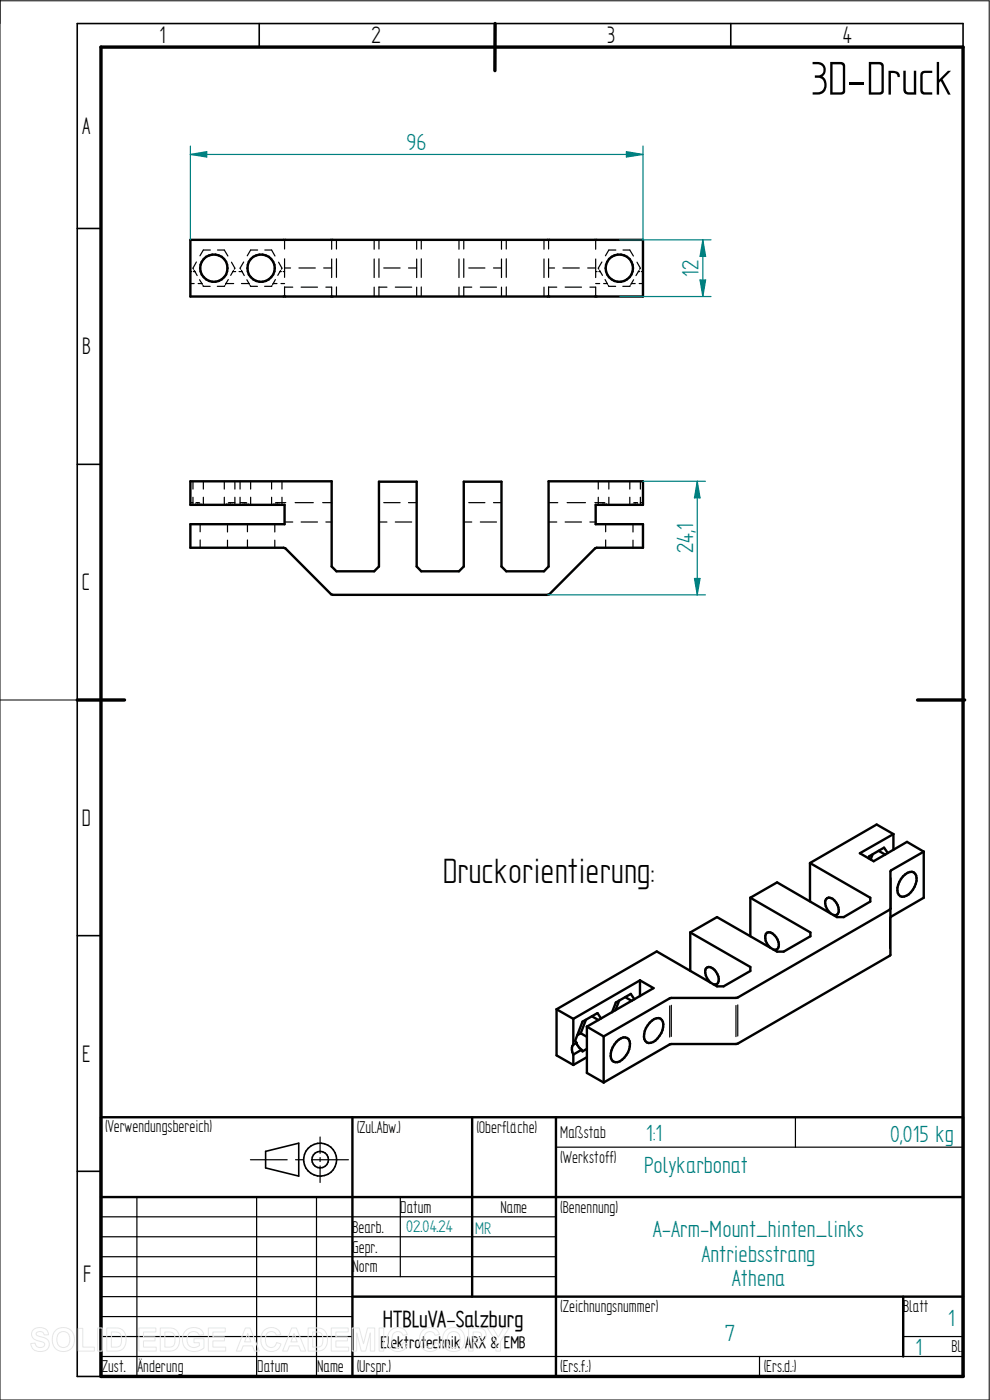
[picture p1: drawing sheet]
<svg xmlns="http://www.w3.org/2000/svg" width="210mm" height="297mm" viewBox="0 0 210 297" stroke-linecap="round" stroke-linejoin="round" font-family="sans-serif">
<path d="M0 0v297h209.8v-296.8h-209.8M0 148.5h16.4" fill="none" stroke="#000" stroke-width=".21"/>
<g fill="none" stroke="#000" stroke-width=".34">
<path d="M55 5v5M105 5v5M155 5v5M204.3 10v-5h-187.9v287h5M16.4 48.5h5M16.4 98.5h5M16.4 148.5h5M16.4 198.5h5M16.4 248.5h5M56.3 244.3l7.1-1.8v7l-7.1-1.7z"/>
<circle cx="67.9" cy="246" r="3.5"/>
<circle cx="67.9" cy="246" r="1.76"/>
</g>
<path d="M21.4 10h182.9v282h-182.9zM105 5v10M16.4 148.5h10M194.6 148.5h10" fill="none" stroke="#000" stroke-width=".72"/>
<g fill="none" stroke="#000" stroke-width=".51">
<path d="M40.4 50.9h96v12h-96zM40.4 102.1h30v18.1l1 1h8l1-1v-18h8v18l1 1h8l1-1v-18h8v18l1 1h8l1-1v-18.1h20v5h-10v4.1h10v5h-9.8l-.4 .1-9.7 9.8-.3 .1h-45.6l-.4-.1-9.7-9.8-.3-.1h-19.8v-5h20v-4.1h-20zM189.5 177l-7.1 4 2.9 1.7 7.1-4.1 3.6 2.1M189.5 177l-3.5-2.1-14.2 8.2M189.5 177v3.3M146.4 197.8l12.8 7.3v.9l-5.7 3.3h-1.4l-12.8-7.5-21.2 12.3M146.4 197.8v8.2M159.2 190.5v8.1M159.2 190.5l12.7 7.3v.8l-5.7 3.3h-1.4l-12.7-7.3-5.7 3.2M171.8 183.1l12.8 7.4v.8l-5.6 3.3h-1.5l-12.7-7.4-5.6 3.3M171.8 183.1v8.1M176.2 193.8a2.69 2.69 0 0 1-1-3 1.04 1.04 0 0 1 1.8 .2 2.67 2.67 0 0 1 .8 2.8l-.6 .4-.4-.1"/>
<path d="M185.1 181.2l-.4 1.1M186.4 180.5l1.4 .8M188.3 181l-.8-1.2-3.1 1.9-.2 .4M188.9 192.8l-32.4 18.8-14.4 .2-14 8.1M191.6 185.9a2.16 2.16 0 0 1 2.2-.8 2.41 2.41 0 0 1 .2 3 2.78 2.78 0 0 1-3 2 2.41 2.41 0 0 1-.2-3zM196 180.7l-7 4-.1 .2v17.7l-.2 .2-32.2 18.6-14.4 .2-14 8.1M196 180.7v9.8l-7.1 4.1M118.1 214.1v9.8l3.5 2M118.1 214.1l3.5 2.1M121.6 216.2v5.4M123.2 219.2l1.3 .8M123.2 219.2l-.7 .4"/>
<path d="M124.3 216.4l-1.1 2.8M124.5 217.8v9.8l3.6 2.1M124.5 217.8l3.6 2.1M125.6 215.6l1.4 .8M127.5 216.1l-.8-1.2-3.1 1.8-1.6 4.1 .3 .4M128.1 219.9v9.8M131.4 212.3l-.8 2M132.6 211.5l1.4 .8M134.6 212l-.8-1.1-3.2 1.8-.8 2.1M135.8 208l2.8 1.6-14.1 8.2M135.8 208l-14.2 8.2M135.8 208v3.3"/>
<path d="M137.8 217a2.09 2.09 0 0 1 2.3-.9 2.41 2.41 0 0 1 .2 3.1 2.87 2.87 0 0 1-3.1 1.9 2.41 2.41 0 0 1-.2-3zM150.7 208.4a2.9 2.9 0 0 1-1-2.9 1.36 1.36 0 0 1 2.2 .7 1.95 1.95 0 0 1 .2 2.6h-.8M163.4 201.1a2.65 2.65 0 0 1-.9-3 1.08 1.08 0 0 1 1.8 .3 2.26 2.26 0 0 1 .5 3l-.7 .1M21.4 237h182.9v55h-182.9zM74.8 237v55M100.2 237v38.1M117.9 237v55M121.6 223.7v2.2M121.6 221.6a1.83 1.83 0 0 0 0 2.1M122.3 221.2l-.7 .4M122.3 221.2l.3 .8 .8 .7M123.4 222.7l-1.8 1"/>
<path d="M124.5 224.3l-2.9 1.6M124.5 222.5l-.9 .6-.2-.4M130.8 221a2.16 2.16 0 0 1 2.3-.8 2.41 2.41 0 0 1 .1 3.1 3.3 3.3 0 0 1-2.7 2 1.36 1.36 0 0 1-.9-1.9 4.6 4.6 0 0 1 1.2-2.4zM21.4 254h182.9M74.8 275.1h129.5M191.6 275.1v12.7"/>
<circle cx="45.4" cy="56.9" r="2.9"/>
<circle cx="55.4" cy="56.9" r="2.91"/>
<circle cx="131.4" cy="56.9" r="2.91"/>
</g>
<g fill="none" stroke="#000" stroke-width=".25">
<path d="M40.4 57.6h.2M41 57.6h.4M41.2 57.4l.2 .2M41.4 57.6l.4 .9M41.7 55.6l-.8 1.3 .2 .2M42.3 59.4l.5 .8M44.6 53h-1.5l-.7 1.3M46.1 53h1.5l.7 1.3M48.4 59.3l-.5 .9M49.1 55.6l.7 1.3-.1 .2M49.4 57.6h.6M49.4 57.6l-.5 .8"/>
<path d="M49.5 57.4l-.1 .2M50.7 57.6h.7M51.2 57.4l.2 .2M51.4 57.6l.4 .9M51.7 55.6l-.8 1.3 .2 .2M52.4 59.4l.4 .8M54.7 53h-1.5l-.7 1.3M56.2 53h1.4l.7 1.3M58.4 59.3l-.4 .9M59.1 55.6l.7 1.3-.1 .2M59.4 57.6l-.5 .8M59.4 57.6h.3"/>
<path d="M59.5 57.4l-.1 .2M60.1 57.6h.3M60.4 50.9v1.9M60.4 54.9v3.9M60.4 56.9h1.2M63.4 56.9h3.5M68.7 56.9h1.7M70.4 50.9v2M70.4 54.9v4M71.4 50.9v1.9M71.4 54.9v3.9M79.4 50.9v2"/>
<path d="M79.4 54.9v4M80.4 50.9v1.9M80.4 54.9v3.9M81.4 56.9h3.5M86.7 56.9h1.7M88.4 50.9v2M88.4 54.9v4M89.4 50.9v1.9M89.4 54.9v3.9M97.4 50.9v2M97.4 54.9v4M98.4 50.9v1.9"/>
<path d="M98.4 54.9v3.9M99.4 56.9h3.5M104.7 56.9h1.7M106.4 50.9v2M106.4 54.9v4M107.4 50.9v1.9M107.4 54.9v3.9M115.4 50.9v2M115.4 54.9v4M116.4 50.9v1.9M116.4 54.9v3.9M116.4 56.9h1.2"/>
<path d="M119.4 56.9h3.5M124.7 56.9h1.7M126.4 50.9v2M126.4 54.9v4M126.4 57.6h.3M127 57.6h.3M127.2 57.4l.1 .2M127.3 57.6l.5 .8M127.7 55.6l-.8 1.3 .1 .2M128.4 59.3l.4 .9M130.6 53h-1.4l-.8 1.3M132.2 53h1.4l.8 1.3"/>
<path d="M134.4 59.4l-.5 .8M135.1 55.6l.7 1.3-.1 .2M135.4 57.6h.3M135.6 57.4l-.7 1.1M136.1 57.6h.3M40.4 60.2h.8M42 60.2h.8M42.8 60.2l.1 .1M43.1 60.5v.2h1.5M47.7 60.6l-.1 .1h-1.5M47.9 60.2l-.1 .2M47.9 60.2h1.7"/>
<path d="M51.2 60.2h1.6M52.8 60.2l.1 .1M53 60.5l.2 .2h1.4M57.7 60.6l-.1 .1h-1.5M58 60.2l-.2 .2M58 60.2h.8M59.6 60.2h.8M60.4 60.9v2M60.4 60.9h1.7M63.9 60.9h3.5M69.1 60.9h1.3v2M71.4 60.9v2"/>
<path d="M79.4 60.9v2M80.4 60.9v2M80.4 60.9h1.7M83.9 60.9h3.4M88.4 60.9v2M89.4 60.9v2M97.4 60.9v2M98.4 60.9v2M98.4 60.9h1.7M101.9 60.9h3.4M106.4 60.9v2M107.4 60.9v2"/>
<path d="M115.4 60.9v2M116.4 60.9v2M116.4 60.9h1.7M119.9 60.9h3.5M125.1 60.9h1.3v2M126.4 60.2h.8M128.1 60.2h.7M128.8 60.2l.1 .1M129 60.5l.2 .2h1.4M133.7 60.6l-.1 .1h-1.5M133.9 60.2l-.1 .2M133.9 60.2h.8"/>
<path d="M135.6 60.2h.8M40.4 106.6h.5M40.9 102.1v1.7M40.9 105.5v1.6M41.5 106.9l-.1 .2M41.6 106.6h.5M41.8 106.7h.6M42.5 111.2v1.6M42.5 114.6v1.6M42.6 106.9l.2 .2M43.1 102.1v1.7M43.1 105.5v1.6"/>
<path d="M47.6 102.1v1.7M47.6 105.5v1.6M48.1 106.9l-.2 .2M48.3 111.2v1.7M48.3 114.6v1.6M48.4 106.7h.5M48.7 106.6h1.1M49.2 106.9l.2 .2M49.8 102.1v1.7M49.8 105.5v1.6M50.9 102.1v1.7M50.9 105.5v1.6"/>
<path d="M51 106.6h1.1M51.6 106.9l-.2 .2M51.8 106.7h.6M52.5 111.2v1.6M52.5 114.6v1.6M52.7 106.9l.1 .2M53.2 102.1v1.7M53.2 105.5v1.6M57.6 102.1v1.7M57.6 105.5v1.6M58.1 106.9l-.1 .2M58.3 111.2v1.7"/>
<path d="M58.3 114.6v1.6M58.4 106.7h.6M58.7 106.6h1.9M59.2 106.9l.2 .2M59.8 102.1v1.7M59.8 105.5v1.6M60.4 110.7h1.7M62.6 106.6h3.9M63.9 110.7h3.5M68.5 106.6h1.9M69.1 110.7h1.3M80.4 110.7h1.7"/>
<path d="M81.4 106.6h3.5M83.9 110.7h3.4M86.7 106.6h1.7M98.4 110.7h1.7M99.4 106.6h3.5M101.9 110.7h3.4M104.7 106.6h1.7M116.4 106.6h1.9M116.4 110.7h1.7M119.9 110.7h3.5M120.3 106.6h3.9M125.1 110.7h1.3"/>
<path d="M126.2 106.6h1.9M126.9 102.1v1.7M126.9 105.5v1.6M127.5 106.9l-.2 .2M127.8 106.7h.6M128.5 111.2v1.6M128.5 114.6v1.6M128.6 106.9l.2 .2M129.2 102.1v1.7M129.2 105.5v1.6M133.6 102.1v1.7M133.6 105.5v1.6"/>
<path d="M134.1 106.9l-.2 .2M134.3 111.2v1.7M134.3 114.6v1.6M134.4 106.7h.5M134.7 106.6h.6M135.2 106.9l.2 .2M135.8 102.1v1.7M135.8 105.5v1.6M135.8 106.6h.6M188.7 194.6v6.6M189 186.3v6.5M142.1 213.4v6.6"/>
<path d="M142.4 213.3v6.6M156.1 213.3v6.6M156.5 213.2v6.6M168.7 237v6.4M21.4 258.1h96.5M29 254v38M53.1 246h7.8M54.4 254v38M62.7 246h1.7M66.2 246h7.7M67.1 254v38M67.9 241.2v3.5"/>
<path d="M67.9 245.6v.8M67.9 247.4v3.5M84.9 254v16.8M117.9 243.4h86.4M21.4 270.8h96.5M21.4 266.6h96.5M21.4 262.4h96.5M21.4 275.1h53.4M21.4 279.3h53.4M21.4 287.8h182.9M21.4 283.5h53.4M161.1 287.8v4.2"/>
<path d="M191.6 283.5h12.7"/>
</g>
<path d="M40.4 31v19.9M40.4 32.8l3.5-.6v1.1zM136.4 31v19.9" fill="none" stroke="#008080" stroke-width=".25"/>
<path d="M40.4 32.8l3.5-.6v1.1z" fill="#008080"/>
<path d="M132.9 32.2l3.5 .6-3.5 .5z" fill="none" stroke="#008080" stroke-width=".25"/>
<path d="M132.9 32.2l3.5 .6-3.5 .5z" fill="#008080"/>
<path d="M40.4 32.8h96M131.5 50.9h19.3M149.1 50.9l.6 3.5h-1.2zM131.5 62.9h19.3" fill="none" stroke="#008080" stroke-width=".25"/>
<path d="M149.1 50.9l.6 3.5h-1.2z" fill="#008080"/>
<path d="M148.5 59.4h1.2l-.6 3.5z" fill="none" stroke="#008080" stroke-width=".25"/>
<path d="M148.5 59.4h1.2l-.6 3.5z" fill="#008080"/>
<path d="M149.1 50.9v12M136.4 102.1h13.2M147.9 102.1l.6 3.5h-1.2zM116.2 126.2h33.4" fill="none" stroke="#008080" stroke-width=".25"/>
<path d="M147.9 102.1l.6 3.5h-1.2z" fill="#008080"/>
<path d="M147.3 122.7h1.2l-.6 3.5z" fill="none" stroke="#008080" stroke-width=".25"/>
<path d="M147.3 122.7h1.2l-.6 3.5z" fill="#008080"/>
<path d="M147.9 102.1v24.1" fill="none" stroke="#008080" stroke-width=".25"/>
<g fill="none" stroke="#e6e6e6" stroke-width=".21">
<path d="M7.1 282.1a2.02 2.02 0 0 1 3.1 .7l.1 .4h-.9a.9 .9 0 0 0-.8-.7 .9 .9 0 0 0-.9 .5l.1 .3 .5 .2a2.15 2.15 0 0 1 2.1 1.4 1.72 1.72 0 0 1-2.3 1.8l-.7-.2-.7-.7-.2-.8 1-.1a1.06 1.06 0 0 0 .9 1 1.06 1.06 0 0 0 1.1-.7 1.66 1.66 0 0 0-1.6-.8 1.37 1.37 0 0 1-.8-2.3zM11.8 282.3a2.46 2.46 0 0 1 3.1-.2 2.46 2.46 0 0 1 .8 3 2.4 2.4 0 0 1-3.1 1.5 2.4 2.4 0 0 1-1.5-3.1l.2-.5zM12.4 282.9a1.39 1.39 0 0 1 1.7-.3 1.39 1.39 0 0 1 .7 1.6 1.41 1.41 0 0 1-1.4 1.7 1.41 1.41 0 0 1-1.3-1.7l.1-.8zM16.6 281.8h1v4h2.4v.8h-3.4zM20.7 281.7h1v4.9h-1zM22.6 281.7h1.9a2.2 2.2 0 0 1 2.2 2.8 2.02 2.02 0 0 1-2.2 2.1h-1.9zM23.6 282.6a1.8 1.8 0 0 1 2 .5 2.09 2.09 0 0 1-.4 2.6l-1.6 .1zM29.5 281.7h3.6v.9h-2.7v1h2.5v.9h-2.5v1.3h2.7v.8h-3.6zM34 281.7h1.8a2.2 2.2 0 0 1 2.3 2.8 2.02 2.02 0 0 1-2.2 2.1h-1.9zM35 282.6a1.8 1.8 0 0 1 1.9 .5 2.09 2.09 0 0 1-.4 2.6l-1.5 .1zM39.4 282.3a2.33 2.33 0 0 1 3.8 .8l-1 .2a1.37 1.37 0 0 0-1.6-.7 1.37 1.37 0 0 0-.9 1.5 1.56 1.56 0 0 0 .8 1.6 1.56 1.56 0 0 0 1.8-.2v-.6h-1.2v-.9h2.2v2a2.65 2.65 0 0 1-3.1 .5 2.65 2.65 0 0 1-1.5-2.7l.3-1zM44.2 281.7h3.6v.9h-2.6v1h2.4v.9h-2.4v1.3h2.7v.8h-3.7z"/>
<path d="M52 281.7h1.1l1.9 4.9h-1l-.4-1.1h-2l-.4 1.1h-1.1zM52.6 282.9l.6 1.8h-1.3zM56 282.3a2.12 2.12 0 0 1 3.6 .8l-1 .2a1.24 1.24 0 0 0-1.6-.7 1.24 1.24 0 0 0-.7 1.6 1.28 1.28 0 0 0 .4 1.4 1.28 1.28 0 0 0 1.6 0l.4-.8 .9 .3a2.19 2.19 0 0 1-2.5 1.6 2.19 2.19 0 0 1-1.8-2.5l.1-.9zM61.9 281.7h1l2 4.9h-1.1l-.4-1.1h-2l-.4 1.1h-1.1zM62.4 282.9l.7 1.8h-1.4zM65.4 281.7h1.8a2.2 2.2 0 0 1 2.3 2.8 2.02 2.02 0 0 1-2.3 2.1h-1.8zM66.3 282.6a1.8 1.8 0 0 1 2 .5 2.09 2.09 0 0 1-.4 2.6l-1.6 .1zM70.3 281.7h3.6v.9h-2.7v1h2.5v.9h-2.5v1.3h2.8v.8h-3.7zM74.7 281.7h1.5l.9 3.4 .9-3.4h1.5v4.9h-.9l-.1-3.8-.9 3.8h-1l-.9-3.8-.1 3.8h-.9zM80.4 281.7h1v4.9h-1zM82.8 282.3a2.12 2.12 0 0 1 3.6 .8l-.9 .2a1.24 1.24 0 0 0-1.6-.7 1.24 1.24 0 0 0-.8 1.6 1.28 1.28 0 0 0 .5 1.4 1.28 1.28 0 0 0 1.5 0l.4-.8 .9 .3a2.19 2.19 0 0 1-2.5 1.6 2.19 2.19 0 0 1-1.7-2.5l.1-.9zM89.6 282.3a2.12 2.12 0 0 1 3.6 .8l-.9 .2a1.24 1.24 0 0 0-1.6-.7 1.24 1.24 0 0 0-.7 1.6 1.28 1.28 0 0 0 .4 1.4 1.28 1.28 0 0 0 1.5 0l.4-.8 1 .3a2.19 2.19 0 0 1-2.6 1.6 2.19 2.19 0 0 1-1.7-2.5l.1-.9z"/>
<path d="M94.6 282.3a2.46 2.46 0 0 1 3.1-.2 2.46 2.46 0 0 1 .8 3 2.4 2.4 0 0 1-3.1 1.5 2.4 2.4 0 0 1-1.4-3.1l.1-.5zM95.2 282.9a1.39 1.39 0 0 1 1.7-.3 1.39 1.39 0 0 1 .7 1.6 1.41 1.41 0 0 1-1.3 1.7 1.41 1.41 0 0 1-1.4-1.7l.1-.8zM99.4 281.7h1.6a1.61 1.61 0 0 1 2.1 1.5 1.62 1.62 0 0 1-2.1 1.6h-.6v1.8h-1zM100.4 282.6a1.62 1.62 0 0 1 1.7 .3 .7 .7 0 0 1-.1 .8 .7 .7 0 0 1-.7 .2h-.9zM103.4 281.7h1.1l1.2 2 1.1-2h1.2l-1.8 2.9v2h-1v-2z"/>
</g>
<text font-size="11.3" x="172" y="20.1">3D-Druck</text>
<text font-size="8.4" x="93.9" y="187.3">Druckorientierung:</text>
<g font-size="5.7">
<text x="33.8" y="9.2">1</text>
<text x="78.8" y="9.2">2</text>
<text x="128.8" y="9.2">3</text>
<text x="178.8" y="9.2">4</text>
<text x="17.4" y="28.4">A</text>
<text x="17.4" y="75.2">B</text>
<text x="17.4" y="125.2">C</text>
<text x="17.4" y="175.2">D</text>
<text x="17.4" y="225.2">E</text>
<text x="17.6" y="271.9">F</text>
</g>
<g font-size="5.6" fill="#008080">
<text x="86.2" y="31.9">96</text>
<text x="148.2" y="58.7" transform="rotate(-90 148.2 58.7)">12</text>
<text x="147" y="117.3" transform="rotate(-90 147 117.3)">24,1</text>
<text x="137.1" y="242">1:1</text>
<text x="188.8" y="242.2">0,015 kg</text>
<text x="136.7" y="248.8">Polykarbonat</text>
<text x="138.5" y="262.4">A-Arm-Mount_hinten_links</text>
<text x="148.8" y="267.6">Antriebsstrang</text>
<text x="155.3" y="272.9">Athena</text>
<text x="201.2" y="281.3">1</text>
<text x="153.8" y="284.6">7</text>
<text x="194.2" y="287.4">1</text>
</g>
<text font-size="5.5" x="81.2" y="281.5">HTBLuVA-Salzburg</text>
<g font-size="4.1">
<text x="22.3" y="240.2">(Verwendungsbereich)</text>
<text x="75.7" y="240.4">(Zul.Abw.)</text>
<text x="101.1" y="240.4">(Oberfläche)</text>
<text x="118.8" y="241.4">Maßstab</text>
<text x="118.8" y="246.7">(Werkstoff)</text>
<text x="84.9" y="257.3">Datum</text>
<text x="106.2" y="257.3">Name</text>
<text x="118.8" y="257.3">(Benennung)</text>
<text x="74.8" y="261.5">Bearb.</text>
<text x="74.8" y="265.7">Gepr.</text>
<text x="74.8" y="270">Norm</text>
<text x="118.8" y="278.4">(Zeichnungsnummer)</text>
<text x="191.6" y="278.4">Blatt</text>
<text x="201.8" y="286.9">Bl.</text>
<text x="21.6" y="291.1">Zust.</text>
<text x="29.2" y="291.1">Änderung</text>
<text x="54.6" y="291.1">Datum</text>
<text x="67.3" y="291.1">Name</text>
<text x="75.7" y="291.1">(Urspr.)</text>
<text x="118.8" y="291.1">(Ers.f.:)</text>
<text x="162" y="291.1">(Ers.d.:)</text>
</g>
<g font-size="4" fill="#008080">
<text x="86.2" y="261.5">02.04.24</text>
<text x="100.8" y="261.7">MR</text>
</g>
<text font-size="4" x="80.7" y="286">Elektrotechnik ARX &amp; EMB</text>
</svg>
